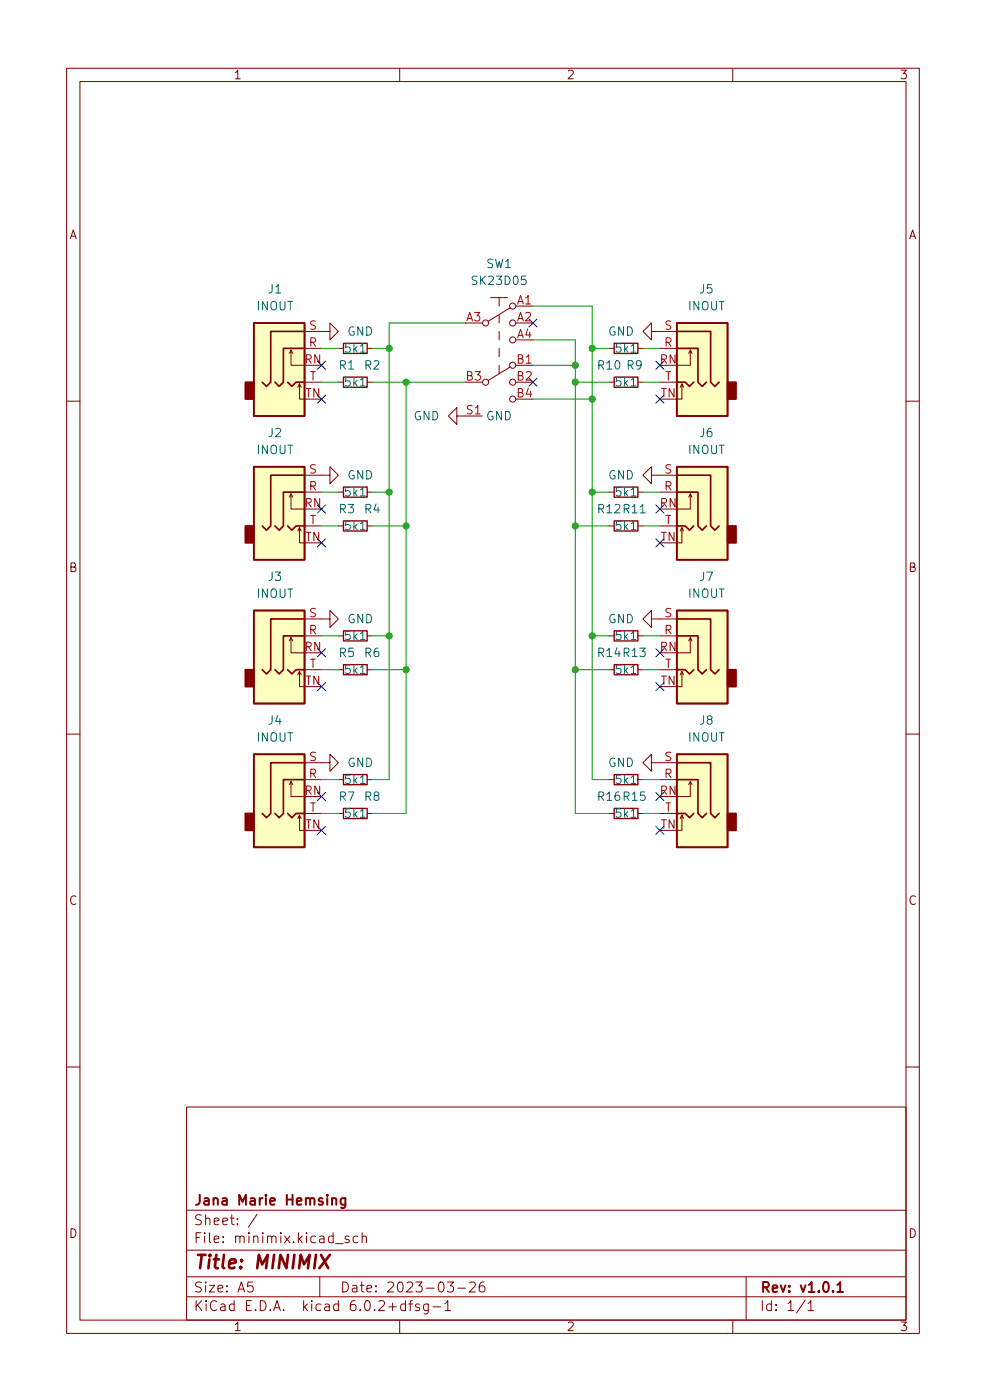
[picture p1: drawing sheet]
<svg xmlns="http://www.w3.org/2000/svg" width="148mm" height="210mm" viewBox="0 0 148 210" stroke-linecap="round" stroke-linejoin="round" font-family="sans-serif">
<g fill="none" stroke="#840000" stroke-width=".15">
<path d="M10 10.2h128v190.1h-128zM12 12.2h124v186.1h-124zM60 10.2v2M110 10.2v2M43.4 53.1l.3-.5v2.3h2M43.7 52.6l.2 .5M44.7 58.2l.3-.5v2.2h.7M45 57.7l.2 .5M45.7 49.8h3.8v-1.3l1.3 1.3-1.3 1.2v-1.2M45.7 52.3h2.6M45.7 57.4h2.6M50.8 52.3h.8"/>
<path d="M50.8 57.4h.8M55.1 52.3h.8M55.1 57.4h.8M73.7 44.7h2.5M74.9 44.7v1.3M74.9 47.2v1.3M74.9 49.8v1.2M74.9 52.3v1.3M74.9 54.9v1.2M76.6 55.1l-3.3 2M76.6 46.2l-3.3 2.1M91.4 52.3h.8"/>
<path d="M91.4 57.4h.8M95.8 52.3h.7M95.8 57.4h.7M97.8 49.8v1.2l-1.3-1.2 1.3-1.3v1.3h3.8M99.1 52.3h2.5M99.1 57.4h2.5M102.4 57.7l-.3 .5M102.6 58.2l-.2-.5v2.2h-.8M103.6 52.6l-.2 .5M103.9 53.1l-.3-.5v2.3h-2M10 60.2h2M43.4 74.7l.3-.5v2.2h2"/>
<path d="M43.7 74.2l.2 .5M44.7 79.8l.3-.6v2.3h.7M45 79.2l.2 .6M45.7 71.4h3.8v-1.3l1.3 1.3-1.3 1.2v-1.2M45.7 79h2.6M45.7 73.9h2.6M50.8 79h.8M50.8 73.9h.8M55.1 79h.8M55.1 73.9h.8M68.6 62.5v-1.3l-1.3 1.3 1.3 1.2v-1.2h1.2M91.4 79h.8"/>
<path d="M91.4 73.9h.8M95.8 79h.7M95.8 73.9h.7M97.8 71.4v1.2l-1.3-1.2 1.3-1.3v1.3h3.8M99.1 79h2.5M99.1 73.9h2.5M102.4 79.2l-.3 .6M102.6 79.8l-.2-.6v2.3h-.8M103.6 74.2l-.2 .5M103.9 74.7l-.3-.5v2.2h-2M136 60.2h2M43.4 96.3l.3-.5v2.2h2"/>
<path d="M43.7 95.8l.2 .5M45.7 93h3.8v-1.3l1.3 1.3-1.3 1.2v-1.2M45.7 95.5h2.6M50.8 95.5h.8M55.1 95.5h.8M91.4 95.5h.8M95.8 95.5h.7M97.8 93v1.2l-1.3-1.2 1.3-1.3v1.3h3.8M99.1 95.5h2.5M103.6 95.8l-.2 .5M103.9 96.3l-.3-.5v2.2h-2M10 110.2h2"/>
<path d="M43.4 117.9l.3-.6v2.3h2M43.7 117.3l.2 .6M44.7 101.3l.3-.5v2.3h.7M45 100.8l.2 .5M45.7 114.5h3.8v-1.2l1.3 1.2-1.3 1.3v-1.3M45.7 117.1h2.6M45.7 100.6h2.6M50.8 117.1h.8M50.8 100.6h.8M55.1 117.1h.8M55.1 100.6h.8M91.4 117.1h.8"/>
<path d="M91.4 100.6h.8M95.8 117.1h.7M95.8 100.6h.7M97.8 114.5v1.3l-1.3-1.3 1.3-1.2v1.2h3.8M99.1 117.1h2.5M99.1 100.6h2.5M102.4 100.8l-.3 .5M102.6 101.3l-.2-.5v2.3h-.8M103.6 117.3l-.2 .6M103.9 117.9l-.3-.6v2.3h-2M136 110.2h2M44.7 122.9l.3-.5v2.3h.7"/>
<path d="M45 122.4l.2 .5M45.7 122.2h2.6M50.8 122.2h.8M55.1 122.2h.8M91.4 122.2h.8M95.8 122.2h.7M99.1 122.2h2.5M102.4 122.4l-.3 .5M102.6 122.9l-.2-.5v2.3h-.8M10 160.2h2M28 166.3h108v32h-108zM136 160.2h2"/>
<path d="M28 194.8h108M28 191.8h108M28 187.8h108M28 181.8h108M37.9 192.5h-.7v.7l.2-.1 .5 .1 .1 .2-.1 .5-.2 .1h-.3l-.2-.1M38.6 182.4l-1.3 1.9M48 191.8v3M50.4 186.8h1.1M52.4 185.7l-.4-.1-.2 .2 .1 .3 .5 .1v.4h-.6M53.7 185.7l-.4-.1-.3 .3v.4l.2 .3h.5M54.4 185.8a.37 .37 0 0 1 .6 0v.8M54.4 185.1v1.5"/>
<path d="M60 198.3v2M60.9 195.9l-.5-.1-.2 .3v.4l.1 .3h.6M60.9 195.3v1.5M61.4 195.8h.5M61.9 195.3l-.2 .1-.1 .1v1.3M62.9 195.9l-.3-.1-.2 .2v.3l.5 .1v.4h-.5M64.3 195.8v1.2a.41 .41 0 0 1-.6 .3M64.3 195.9l-.4-.1-.3 .3v.4l.1 .3h.6M65 196.3h1.2M66.8 195.8l.4-.5v1.5M66.8 196.8h.9M67.2 192.5h.9l-.5 .6a.41 .41 0 0 1 .5 .3v.3l-.2 .3h-.5l-.2-.1"/>
<path d="M68.7 193.5h1.2M70.5 192.7l.2-.2 .5 .1a.41 .41 0 0 1 .1 .6l-.9 .8h1M72.7 192.5a.59 .59 0 0 0-.8 .7v.5l.2 .3h.4l.2-.1 .1-.5-.1-.2-.5-.1-.3 .3M110 198.3v2M112 191.8v6.5M120.9 195.3l-1.3 1.9M121.3 195.8l.4-.5v1.5M121.3 196.8h.9"/>
<circle cx="72.9" cy="48.5" r=".46"/>
<circle cx="72.9" cy="57.4" r=".46"/>
<circle cx="77" cy="51" r=".46"/>
<circle cx="77" cy="59.9" r=".46"/>
<circle cx="77" cy="46" r=".46"/>
<circle cx="77" cy="48.5" r=".46"/>
<circle cx="77" cy="57.4" r=".46"/>
<circle cx="77" cy="54.9" r=".46"/>
</g>
<path d="M49.8 179.9v1M51.8 179.9v1.2a.41 .41 0 0 1-.6 .3M49.8 180.1a.37 .37 0 0 1 .7 0v.8M51.8 180l-.4-.1-.3 .3v.4l.2 .3h.5M125.7 193l.4-.5v1.5M125.7 194h.9" fill="none" stroke="#840000" stroke-width=".3"/>
<path d="M48.2 188.5l1.1 2M49.5 188.5l-1.6 2" fill="none" stroke="#840000" stroke-width=".4"/>
<g fill="#ffffc2" stroke="#ffffc2" stroke-width=".15">
<path d="M101.6 113.3h7.6v13.9h-7.6z"/>
<path d="M38.1 113.3h7.6v13.9h-7.6z"/>
<path d="M101.6 91.7h7.6v14h-7.6z"/>
<path d="M101.6 48.5h7.6v14h-7.6z"/>
<path d="M101.6 70.1h7.6v14h-7.6z"/>
<path d="M38.1 91.7h7.6v14h-7.6z"/>
<path d="M38.1 48.5h7.6v14h-7.6z"/>
<path d="M38.1 70.1h7.6v14h-7.6z"/>
</g>
<g fill="none" stroke="#840000" stroke-width=".25">
<path d="M38.1 48.5h7.6v14h-7.6zM43.2 57.4l.6 .6 .6-.6h1.3M45.7 52.3h-3.2v5.1l-.6 .6-.6-.6M45.7 49.8h-5.1v7.6l-.6 .6-.6-.6M101.6 48.5h7.6v14h-7.6zM101.6 57.4h1.3l.6 .6 .6-.6M101.6 52.3h3.2v5.1l.6 .6 .6-.6M101.6 49.8h5.1v7.6l.6 .6 .6-.6M38.1 70.1h7.6v14h-7.6zM43.2 79l.6 .6 .6-.6h1.3M45.7 73.9h-3.2v5.1l-.6 .6-.6-.6M45.7 71.4h-5.1v7.6l-.6 .6-.6-.6"/>
<path d="M101.6 70.1h7.6v14h-7.6zM101.6 79h1.3l.6 .6 .6-.6M101.6 73.9h3.2v5.1l.6 .6 .6-.6M101.6 71.4h5.1v7.6l.6 .6 .6-.6M38.1 91.7h7.6v14h-7.6zM45.7 95.5h-3.2v5.1l-.6 .6-.6-.6M45.7 93h-5.1v7.6l-.6 .6-.6-.6M101.6 91.7h7.6v14h-7.6zM101.6 95.5h3.2v5.1l.6 .6 .6-.6M101.6 93h5.1v7.6l.6 .6 .6-.6M38.1 113.3h7.6v13.9h-7.6zM43.2 100.6l.6 .6 .6-.6h1.3"/>
<path d="M45.7 117.1h-3.2v5.1l-.6 .6-.6-.6M45.7 114.5h-5.1v7.7l-.6 .6-.6-.6M101.6 113.3h7.6v13.9h-7.6zM101.6 117.1h3.2v5.1l.6 .6 .6-.6M101.6 114.5h5.1v7.7l.6 .6 .6-.6M101.6 100.6h1.3l.6 .6 .6-.6M43.2 122.2l.6 .6 .6-.6h1.3M101.6 122.2h1.3l.6 .6 .6-.6"/>
</g>
<g fill="#840000" stroke="#840000" stroke-width=".25">
<path d="M109.2 122.2h1.3v2.5h-1.3z"/>
<path d="M36.8 122.2h1.3v2.5h-1.3z"/>
<path d="M109.2 100.6h1.3v2.5h-1.3z"/>
<path d="M109.2 57.4h1.3v2.5h-1.3z"/>
<path d="M109.2 79h1.3v2.5h-1.3z"/>
<path d="M36.8 100.6h1.3v2.5h-1.3z"/>
<path d="M36.8 57.4h1.3v2.5h-1.3z"/>
<path d="M36.8 79h1.3v2.5h-1.3z"/>
</g>
<g fill="none" stroke="#840000" stroke-width=".2">
<path d="M51.6 51.6h3.5v1.5h-3.5zM51.6 56.6h3.5v1.6h-3.5zM92.2 51.6h3.6v1.5h-3.6zM92.2 56.6h3.6v1.6h-3.6zM51.6 78.2h3.5v1.6h-3.5zM51.6 73.1h3.5v1.6h-3.5zM92.2 78.2h3.6v1.6h-3.6zM92.2 73.1h3.6v1.6h-3.6zM51.6 99.8h3.5v1.5h-3.5zM51.6 94.7h3.5v1.6h-3.5zM92.2 94.7h3.6v1.6h-3.6zM92.2 99.8h3.6v1.5h-3.6z"/>
<path d="M51.6 116.3h3.5v1.6h-3.5zM92.2 116.3h3.6v1.6h-3.6zM51.6 121.4h3.5v1.5h-3.5zM92.2 121.4h3.6v1.5h-3.6z"/>
</g>
<g fill="none" stroke="#009600" stroke-width=".15">
<path d="M48.3 57.4h2.5M48.3 52.3h2.5M55.9 57.4h13.9M55.9 52.3h2.5M61 57.4v64.8h-5.1M69.8 48.5h-11.4v68.6h-2.5M80 46h8.9v71.1h2.5M80 51h6.4v71.2h5M80 54.9h6.4M80 59.9h8.9M86.4 57.4h5M88.9 52.3h2.5"/>
<path d="M96.5 57.4h2.6M96.5 52.3h2.6M48.3 79h2.5M48.3 73.9h2.5M55.9 79h5.1M55.9 73.9h2.5M86.4 79h5M88.9 73.9h2.5M96.5 79h2.6M96.5 73.9h2.6M48.3 95.5h2.5M55.9 95.5h2.5"/>
<path d="M88.9 95.5h2.5M96.5 95.5h2.6M48.3 100.6h2.5M48.3 117.1h2.5M55.9 100.6h5.1M86.4 100.6h5M96.5 100.6h2.6M96.5 117.1h2.6M48.3 122.2h2.5M96.5 122.2h2.6"/>
</g>
<g fill="none" stroke="#000084" stroke-width=".15">
<path d="M47.7 54.2l1.2 1.3M47.7 59.3l1.2 1.2M48.9 54.2l-1.2 1.3M48.9 59.3l-1.2 1.2M79.4 56.8l1.2 1.2M79.4 47.9l1.2 1.2M80.6 56.8l-1.2 1.2M80.6 47.9l-1.2 1.2M98.5 59.3l1.2 1.2M98.5 54.2l1.2 1.3M99.7 59.3l-1.2 1.2M99.7 54.2l-1.2 1.3"/>
<path d="M47.7 75.8l1.2 1.3M48.9 75.8l-1.2 1.3M98.5 75.8l1.2 1.3M99.7 75.8l-1.2 1.3M47.7 97.4l1.2 1.2M47.7 80.9l1.2 1.2M48.9 97.4l-1.2 1.2M48.9 80.9l-1.2 1.2M98.5 80.9l1.2 1.2M98.5 97.4l1.2 1.2M99.7 80.9l-1.2 1.2M99.7 97.4l-1.2 1.2"/>
<path d="M47.7 119l1.2 1.2M47.7 102.5l1.2 1.2M48.9 119l-1.2 1.2M48.9 102.5l-1.2 1.2M98.5 102.5l1.2 1.2M98.5 119l1.2 1.2M99.7 102.5l-1.2 1.2M99.7 119l-1.2 1.2M47.7 124.1l1.2 1.2M48.9 124.1l-1.2 1.2M98.5 124.1l1.2 1.2M99.7 124.1l-1.2 1.2"/>
</g>
<g fill="#009600" stroke="#009600" stroke-width=".15">
<circle cx="61" cy="79" r=".46"/>
<circle cx="58.4" cy="73.9" r=".46"/>
<circle cx="61" cy="57.4" r=".46"/>
<circle cx="58.4" cy="52.3" r=".46"/>
<circle cx="58.4" cy="95.5" r=".46"/>
<circle cx="61" cy="100.6" r=".46"/>
<circle cx="88.9" cy="59.9" r=".46"/>
<circle cx="86.4" cy="57.4" r=".46"/>
<circle cx="86.4" cy="54.9" r=".46"/>
<circle cx="88.9" cy="52.3" r=".46"/>
<circle cx="88.9" cy="73.9" r=".46"/>
<circle cx="86.4" cy="79" r=".46"/>
<circle cx="86.4" cy="100.6" r=".46"/>
<circle cx="88.9" cy="95.5" r=".46"/>
</g>
<text font-size="2.8" fill="#840000" x="29" y="190.6">Title: MINIMIX</text>
<g font-size="2.1" fill="#840000">
<text x="29" y="184">Sheet: /</text>
<text x="29" y="181">Jana Marie Hemsing</text>
<text x="29" y="186.7">File: minimix.kicad_sch</text>
<text x="29" y="196.9">KiCad E.D.A. kicad 6.0.2+dfsg-1</text>
<text x="29" y="194.1">Size: A5</text>
<text x="51" y="194.1">Date: 2023-03-26</text>
<text x="114" y="194.1">Rev: v1.0.1</text>
<text x="114" y="196.9">Id: 1/1</text>
</g>
<g font-size="1.8" fill="#840000">
<text x="35" y="11.9">1</text>
<text x="85" y="11.9">2</text>
<text x="135" y="11.9">3</text>
<text x="10.3" y="35.9">A</text>
<text x="136.4" y="35.9">A</text>
<text x="10.3" y="85.9">B</text>
<text x="136.4" y="85.9">B</text>
<text x="10.3" y="135.9">C</text>
<text x="136.4" y="135.9">C</text>
<text x="10.3" y="185.9">D</text>
<text x="136.4" y="185.9">D</text>
<text x="35" y="199.9">1</text>
<text x="85" y="199.9">2</text>
<text x="135" y="199.9">3</text>
</g>
<g font-size="1.8" fill="#006464">
<text x="73" y="40.3">SW1</text>
<text x="38.5" y="46.6">INOUT</text>
<text x="40.3" y="44.1">J1</text>
<text x="71.1" y="42.8">SK23D05</text>
<text x="103.3" y="46.6">INOUT</text>
<text x="105.1" y="44.1">J5</text>
<text x="51.9" y="53">5k1</text>
<text x="52.1" y="50.4">GND</text>
<text x="91.3" y="50.4">GND</text>
<text x="92.5" y="53">5k1</text>
<text x="50.9" y="55.5">R1</text>
<text x="51.9" y="58">5k1</text>
<text x="54.7" y="55.5">R2</text>
<text x="89.8" y="55.5">R10 R9</text>
<text x="92.5" y="58">5k1</text>
<text x="40.3" y="65.7">J2</text>
<text x="62.1" y="63.1">GND</text>
<text x="72.9" y="63.1">GND</text>
<text x="105.1" y="65.7">J6</text>
<text x="38.5" y="68.2">INOUT</text>
<text x="103.3" y="68.2">INOUT</text>
<text x="50.9" y="77.1">R3</text>
<text x="51.9" y="74.5">5k1</text>
<text x="52.1" y="72">GND</text>
<text x="54.7" y="77.1">R4</text>
<text x="89.8" y="77.1">R12 R11</text>
<text x="91.3" y="72">GND</text>
<text x="92.5" y="74.5">5k1</text>
<text x="51.9" y="79.6">5k1</text>
<text x="92.5" y="79.6">5k1</text>
<text x="38.5" y="89.8">INOUT</text>
<text x="40.3" y="87.2">J3</text>
<text x="103.3" y="89.8">INOUT</text>
<text x="105.1" y="87.2">J7</text>
<text x="52.1" y="93.6">GND</text>
<text x="91.3" y="93.6">GND</text>
<text x="50.9" y="98.7">R5</text>
<text x="51.9" y="101.2">5k1</text>
<text x="51.9" y="96.1">5k1</text>
<text x="54.7" y="98.7">R6</text>
<text x="89.8" y="98.7">R14 R13</text>
<text x="92.5" y="96.1">5k1</text>
<text x="92.5" y="101.2">5k1</text>
<text x="38.5" y="111.4">INOUT</text>
<text x="40.3" y="108.8">J4</text>
<text x="103.3" y="111.4">INOUT</text>
<text x="105.1" y="108.8">J8</text>
<text x="51.9" y="117.7">5k1</text>
<text x="52.1" y="115.2">GND</text>
<text x="91.3" y="115.2">GND</text>
<text x="92.5" y="117.7">5k1</text>
<text x="50.9" y="120.3">R7</text>
<text x="51.9" y="122.8">5k1</text>
<text x="54.7" y="120.3">R8</text>
<text x="89.8" y="120.3">R16 R15</text>
<text x="92.5" y="122.8">5k1</text>
</g>
<g font-size="1.8" fill="#a90000">
<text x="77.6" y="45.7">A1</text>
<text x="46.4" y="52.1">R</text>
<text x="46.4" y="49.5">S</text>
<text x="70" y="48.3">A3</text>
<text x="77.6" y="48.3">A2</text>
<text x="77.6" y="50.8">A4</text>
<text x="99.7" y="52.1">R</text>
<text x="99.7" y="49.5">S</text>
<text x="45.7" y="54.6">RN</text>
<text x="45.8" y="59.7">TN</text>
<text x="46.4" y="57.1">T</text>
<text x="70" y="57.1">B3</text>
<text x="77.6" y="54.6">B1</text>
<text x="77.6" y="57.1">B2</text>
<text x="77.6" y="59.7">B4</text>
<text x="99.1" y="54.6">RN</text>
<text x="99.2" y="59.7">TN</text>
<text x="99.8" y="57.1">T</text>
<text x="70" y="62.2">S1</text>
<text x="46.4" y="71.1">S</text>
<text x="99.7" y="71.1">S</text>
<text x="45.7" y="76.2">RN</text>
<text x="46.4" y="73.7">R</text>
<text x="99.1" y="76.2">RN</text>
<text x="99.7" y="73.7">R</text>
<text x="45.8" y="81.3">TN</text>
<text x="46.4" y="78.7">T</text>
<text x="99.2" y="81.3">TN</text>
<text x="99.8" y="78.7">T</text>
<text x="46.4" y="95.2">R</text>
<text x="46.4" y="92.7">S</text>
<text x="99.7" y="95.2">R</text>
<text x="99.7" y="92.7">S</text>
<text x="45.7" y="97.8">RN</text>
<text x="46.4" y="100.3">T</text>
<text x="99.1" y="97.8">RN</text>
<text x="99.8" y="100.3">T</text>
<text x="45.8" y="102.9">TN</text>
<text x="99.2" y="102.9">TN</text>
<text x="45.7" y="119.4">RN</text>
<text x="46.4" y="116.8">R</text>
<text x="46.4" y="114.3">S</text>
<text x="99.1" y="119.4">RN</text>
<text x="99.7" y="116.8">R</text>
<text x="99.7" y="114.3">S</text>
<text x="45.8" y="124.5">TN</text>
<text x="46.4" y="121.9">T</text>
<text x="99.2" y="124.5">TN</text>
<text x="99.8" y="121.9">T</text>
</g>
</svg>
